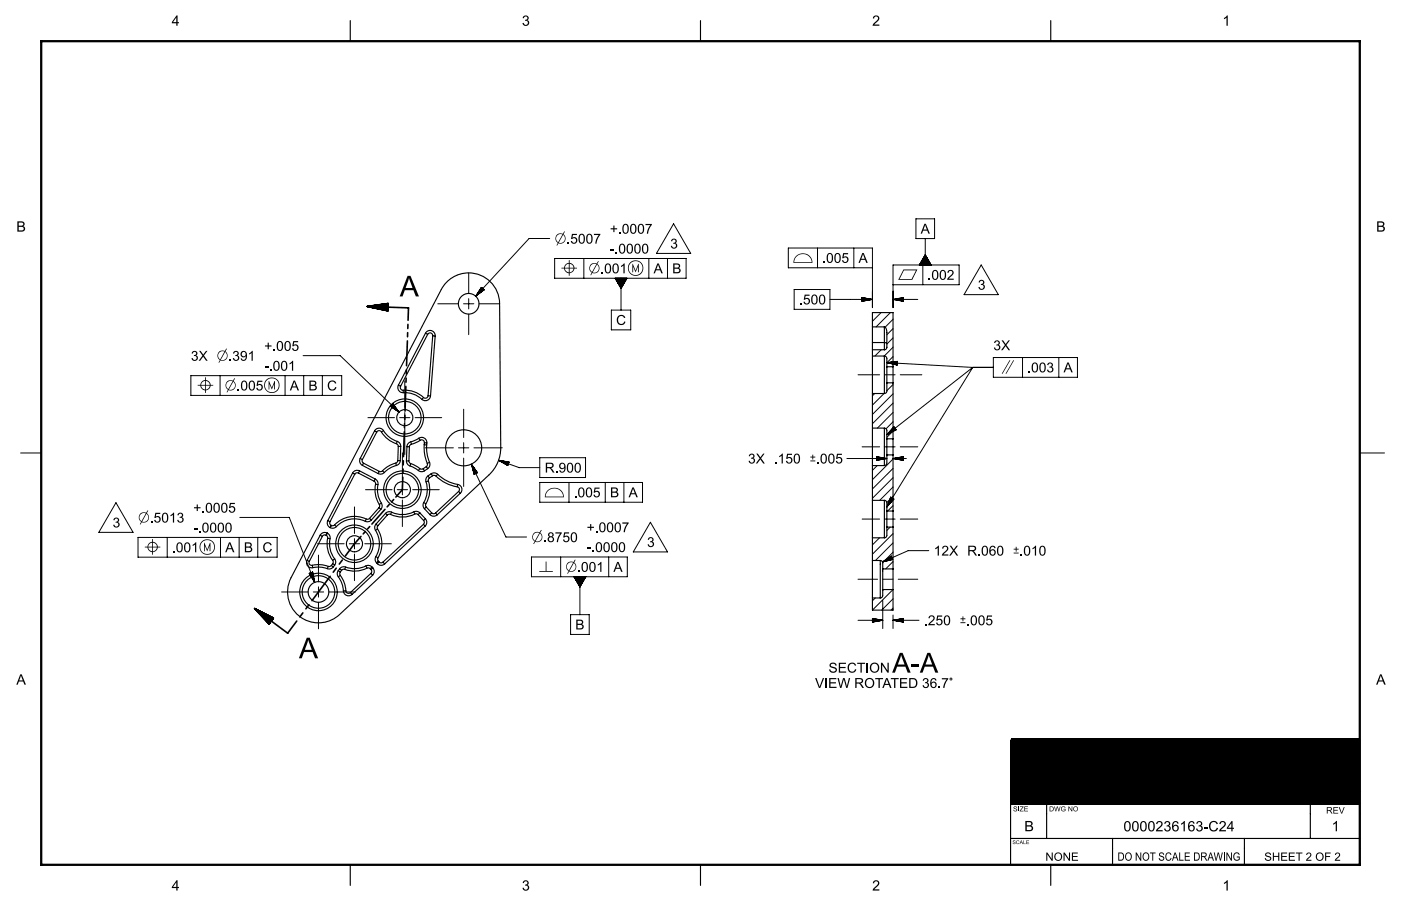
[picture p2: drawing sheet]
<svg xmlns="http://www.w3.org/2000/svg" width="432mm" height="279mm" viewBox="0 0 432 279" stroke-linecap="round" stroke-linejoin="round" font-family="sans-serif">
<g fill="none" stroke="#000" stroke-width=".35">
<path d="M107.9 6.3v6.4M215.9 6.3v6.4M323.8 6.3v6.4M137.9 86.8a9.5 9.5 0 0 1 10.3-1.9 9.5 9.5 0 0 1 5.8 8.7l.3 44.4a11.4 11.4 0 0 1-3.6 8.5l-46 43a9.5 9.5 0 0 1-12.3 .6 9.5 9.5 0 0 1-2.7-11.9l46.3-88.9zM122.8 118.8l.7 .3M122.8 118.8a1.59 1.59 0 0 0 1.5 2.3M123.5 119.1a.83 .83 0 0 0 .7 1.2M131.1 102.8l.7 .3M131.1 102.8l-8.3 16M131.1 102.8a1.59 1.59 0 0 1 1.9-.8 1.59 1.59 0 0 1 1.1 1.6M131.8 103.1l-8.3 16M131.8 103.1a.83 .83 0 0 1 1-.4 .83 .83 0 0 1 .6 .9"/>
<path d="M133.4 103.6h.7M133.4 103.6l-1.5 18.4M134.1 103.6l-1.4 18.5M268.9 109.8v11.6M268.9 105.6v2.3M268.9 105.6v-9.2h6.3v16.7M268.9 107.9v1.9M268.9 107.9h3.7M268.9 109.8h3.7M268.9 100.8h3.7M268.9 105.6h3.7M272.6 109.8h.1"/>
<path d="M272.6 109.8v11.6M272.6 105.6l.7 .4M272.6 105.6v2.3M272.6 100.8l.6 .7 .1 1.1v4.6l-.2 .5-.5 .2M272.6 100.8v4.8M272.6 109.8l.7 .5v2.8M273.3 118.1v2.8l-.7 .5M273.3 113.1v5M273.3 113.1h.1M273.3 118.1h1.9M273.3 113.1h1.9M275.2 113.1v5"/>
<path d="M275.2 118.1v17.2M115.4 132.9l.7 .3M115.4 132.9l-4.4 8.5M116.1 133.2l-4.4 8.5M117.6 133.2a8.4 8.4 0 0 0 4.6 3.6M117.6 133.2a.83 .83 0 0 0-1.5 0M118.2 132.8a7.7 7.7 0 0 0 4.2 3.3M118.2 132.8a1.59 1.59 0 0 0-2.8 .1M118.2 132.8l-.6 .4M122.2 136.8l.4 .4 .2 .5M122.4 136.1l-.2 .7M122.4 136.1l.9 .8 .2 .8"/>
<path d="M122.8 137.7h.7M122.8 137.7l-.2 4.3M123.5 137.7l-.1 4.4M124.2 120.3l.1 .8M124.2 120.3a8.4 8.4 0 0 1 6.3 2.3M124.3 121.1a7.6 7.6 0 0 1 5.7 2M125.4 137.7l.8 .1M125.4 137.7l-.1 4.4M126.2 137.8l-.2 4.4M126.6 136.3l-.9 .7-.3 .7M126.6 136.3l.2 .7M126.8 137l-.4 .3-.2 .5"/>
<path d="M129.1 135.2l.4 .6M129.1 135.2l-2.5 1.1M129.1 135.2a1.59 1.59 0 0 1 1.7-.1 1.59 1.59 0 0 1 .8 1.5M129.5 135.8l-2.7 1.2M129.5 135.8l.5-.2a.83 .83 0 0 1 .8 .9M130.5 122.6l-.5 .5M130.7 137.2h.8M130.7 137.2a12.2 12.2 0 0 0 1 5.7M130.8 136.5l.8 .1M130.8 136.5l-.1 .7M131.5 137.2a11.4 11.4 0 0 0 .9 5.4M131.6 136.6l-.1 .6"/>
<path d="M131.9 122l.8 .1M131.9 122l-.2 .5a.83 .83 0 0 1-1.2 .1M132.7 122.1a1.59 1.59 0 0 1-1 1.4 1.59 1.59 0 0 1-1.7-.4M268.9 132v11.6M268.9 121.4v10.6M268.9 121.4h3.7M268.9 132h3.7M272.6 132v11.6M272.6 132l.7 .5v2.8M273.3 135.3v5M273.3 135.3h1.9M275.2 135.3v5"/>
<path d="M108.7 145.9l.6 .3M108.7 145.9l-7.7 14.6M109.3 146.2l-7.6 14.7M110.5 145.9l4.8 2.5M110.5 145.9a.83 .83 0 0 0-1.2 .3M110.8 145.2a1.59 1.59 0 0 0-2.1 .7M110.8 145.2l-.3 .7M110.8 145.2l4.9 2.5M111 141.4l.7 .3M111 141.4a1.59 1.59 0 0 0 .7 2.1M111.7 143.5l4.9 2.5M111.7 141.7a.83 .83 0 0 0 .3 1.1"/>
<path d="M112 142.8l-.3 .7M112 142.8l4.9 2.6M113.9 159.9l-.5 .2h-.5M113.9 159.9l.5 .5M115.3 148.4l.4 .4v.5M115.7 147.7l-.4 .7M115.7 147.7l.6 .6 .2 1.2M115.7 149.3a8.4 8.4 0 0 0 1.2 6.3M115.7 149.3l.8 .2M116.5 149.5a7.7 7.7 0 0 0 1 5.6M116.8 156.6l.6 .5M116.8 156.6l-2.9 3.3"/>
<path d="M116.9 155.6l.1 .5-.2 .5M116.9 145.4l-.3 .6M117.4 157.1l-3 3.3M117.5 155.1l.3 1.2-.4 .8M117.5 155.1l-.6 .5M117.9 145.2l.5 .5M117.9 145.2l-.5 .3-.5-.1M118.4 145.7l-.7 .5-1.1-.2M118.8 158.3l.6 .5M118.8 158.3l-2.9 3.3M119.4 158.8l-3 3.4M120.4 158.6h-.6l-.4 .2"/>
<path d="M120.7 157.9l-.3 .7M120.7 157.9h-1.2l-.7 .4M122 142.8l.2 .8M122 142.8l-1.9 .8-2.2 1.6M122.2 143.6l-2.3 .9-1.5 1.2M122.6 142l.8 .1M122.6 142l-.2 .5-.4 .3M123.4 142.1l-.5 1.1-.7 .4M125.3 142.1l.2 .8 .9 .8M125.3 142.1l.7 .1M126 142.2l.2 .5 .4 .3M126.4 143.7l2.5 1.4"/>
<path d="M126.6 143l1.5 .6 1.3 .9M126.6 143l-.2 .7M127.5 157.8a7.7 7.7 0 0 1-6.8 .1M127.5 157.8l1.2-.1 .7 .5M127.5 157.8l.4 .7M127.9 158.5a8.4 8.4 0 0 1-7.5 .1M127.9 158.5l.5-.1 .5 .3M128.9 158.7l1.7 1.8M128.9 145.1l.8 .3 1.1-.2M129.4 158.2l-.5 .5M129.4 158.2l1.7 1.8M129.4 144.5l-.5 .6"/>
<path d="M129.4 144.5l.5 .2 .5-.1M130.4 144.6l.4 .6M130.6 155l.7 .4M130.6 155l-.2 .8 .4 1.1M130.8 156.9l1.7 1.8M131.1 160a1.59 1.59 0 0 1-.1 2.2M131.1 160l-.5 .5M131.3 155.4l-.2 .5 .3 .5M131.3 148.6a7.7 7.7 0 0 1-.7 6.4M131.4 156.4l-.6 .5M131.4 156.4l1.7 1.8M131.4 143.9l.4 .6"/>
<path d="M131.4 143.9l-1 .7M131.7 142.9v.5l-.3 .5M131.8 144.5l-1 .7M131.9 146.8l-.6 1v.8M131.9 146.8l.4 .6M132 148.3l-.7 .3M132 148.3a8.4 8.4 0 0 1-.7 7.1M132.3 147.4l-.3 .4v.5M132.4 142.6a1.59 1.59 0 0 1-.6 1.9M132.4 142.6l-.7 .3M132.5 158.7a1.59 1.59 0 0 0 2.2 .1M132.9 146.1a1.59 1.59 0 0 1 2 .2"/>
<path d="M132.9 146.1l.4 .6M132.9 146.1l-1 .7M133.1 158.2l-.6 .5M133.1 158.2a.83 .83 0 0 0 1.1 0M133.3 146.7l-1 .7M133.3 146.7l.6-.1 .5 .2M134.2 158.2l.5 .6M134.4 146.8a12.2 12.2 0 0 0 6.5 3.3M134.9 146.3a11.4 11.4 0 0 0 6.1 3.1M134.9 146.3l-.5 .5M140.9 150.1l.5 .3a.83 .83 0 0 1 0 1.2M141 149.4l-.1 .7"/>
<path d="M141 149.4a1.59 1.59 0 0 1 1.3 1.1 1.59 1.59 0 0 1-.4 1.6M141.4 151.6l.5 .5M141.4 151.6l-7.2 6.6M141.9 152.1l-7.2 6.7M268.9 154.3v11.6M268.9 143.6v10.7M268.9 143.6h3.7M268.9 154.3h3.7M272.6 154.3v11.6M272.6 154.3l.7 .5v2.8M273.3 140.3v2.8l-.7 .5M273.3 157.6v5"/>
<path d="M273.3 140.3h1.9M273.3 157.6h1.9M275.2 157.6v5M275.2 140.3v17.3M94.7 172.8l.6 .3M94.7 172.8a1.59 1.59 0 0 0 .1 1.7 1.59 1.59 0 0 0 1.6 .6M95.3 173.1a.83 .83 0 0 0 .1 .9 .83 .83 0 0 0 .8 .3M96.2 174.3l.2 .8M96.2 174.3l2.2-.2 2.8 .6M96.4 175.1l2.6-.2 1.9 .5M98.7 165l.7 .4M98.7 165l-4 7.8"/>
<path d="M99.4 165.4l-4.1 7.7M100.5 165a.83 .83 0 0 0-1.1 .4M100.5 165l.1 .1M100.6 165.1l.3 .4 .1 .5M100.8 164.4a1.59 1.59 0 0 0-2.1 .6M100.8 164.4l-.3 .6M100.8 164.4h.1M100.9 164.4l-.3 .7M100.9 164.4l.6 .6 .2 1.1M101 166l.7 .1M101 166a8.4 8.4 0 0 0 1.5 6.8M101 160.5l.7 .4"/>
<path d="M101 160.5a1.59 1.59 0 0 0 .7 2.2M101.2 174.7l-.3 .7M101.7 162.7h.1M101.7 160.9a.83 .83 0 0 0 .4 1.1M101.7 166.1a7.7 7.7 0 0 0 1.4 6.3M102.1 162l-.4 .7M102.1 162h.1M102.1 174.4l-.4 .3h-.5M102.1 174.4l.6 .4M102.1 162l-.3 .7M102.5 172.8l.2 .5-.2 .5M102.5 173.8l.7 .5"/>
<path d="M102.5 173.8l-.4 .6M102.7 174.8l-.6 .5-1.2 .1M103.1 161.9l.6 .5M103.1 161.9l-.4 .2-.6-.1M103.1 172.4l.4 .7-.3 1.2M103.1 172.4l-.6 .4M103.2 174.3l-.5 .5M103.7 162.4l-1.1 .5-.8-.2M104.3 176l-.3 1.1 .3 .8M104.3 176l.6 .4M104.3 177.9l1.2 2.4 .3 1.9M104.7 175.4l.6 .5"/>
<path d="M104.7 175.4l-.4 .6M104.9 176.4l-.2 .5 .2 .5M104.9 177.4l1.3 2.6 .4 2.2M104.9 177.4l-.6 .5M105.3 175.9l-.4 .5M106.2 175.6h-.5l-.4 .3M106.5 174.9l-.3 .7M106.5 174.9l-.8-.1-1 .6M112.6 160.8a7.7 7.7 0 0 0-8.9 1.6M112.8 174.5a7.7 7.7 0 0 1-6.3 .4M112.8 174.5l1.2-.1 .6 .5M112.8 174.5l.3 .7"/>
<path d="M112.9 160.1a8.4 8.4 0 0 0-9.8 1.8M112.9 160.1l-.3 .7M113.1 175.2a8.4 8.4 0 0 1-6.9 .4M113.1 175.2l.5-.1 .5 .3M114.1 175.4l.3 .3M114.3 176.8l.5 .6M114.3 176.8l-6.3 6M114.4 175.7a.83 .83 0 0 1-.1 1.1M114.4 160.4l-1 .5-.8-.1M114.6 174.9l-.5 .5M114.6 174.9l.3 .2M114.8 177.4l-6.3 5.9"/>
<path d="M114.9 175.1a1.59 1.59 0 0 1-.1 2.3M114.9 175.1l-.5 .6M115.7 163.6a7.7 7.7 0 0 1 .1 8M115.8 171.6l-.2 .8 .4 1.2M115.8 171.6l.7 .4M115.9 161.6l.5 .6M115.9 161.6l-.4 1.2 .2 .8M116 173.6l.3 .2M116.3 173.8a1.59 1.59 0 0 0 2.3 .1M116.4 163.1l-.7 .5M116.4 163.1a8.4 8.4 0 0 1 .1 8.9M116.4 162.2l-.2 .4 .2 .5"/>
<path d="M116.5 172l-.1 .6 .2 .4M116.6 173l-.6 .6M116.6 173l.3 .3M116.9 173.3a.83 .83 0 0 0 1.1 .1M116.9 173.3l-.6 .5M118 173.4l.6 .5M130.5 161.7l.5 .5M130.5 161.7l-12.5 11.7M130.6 160.5a.83 .83 0 0 1-.1 1.2M131 162.2l-12.4 11.7M268.9 172.8v11.6M268.9 165.9h3.7"/>
<path d="M268.9 172.8h2.4M268.9 165.9v6.9M271.3 172.8v11.6M271.3 172.8l.7 .5 .1 2.1M272.1 175.4v6.4M272.1 175.4h3.1M273.3 162.6v2.8l-.7 .5M273.3 162.6h1.9M275.2 175.4v6.4M275.2 162.6v12.8M105.8 182.2a1.59 1.59 0 0 0 1 1.4 1.59 1.59 0 0 0 1.7-.3M106.6 182.2h-.8"/>
<path d="M106.6 182.2a.83 .83 0 0 0 .5 .7 .83 .83 0 0 0 .9-.1M108 182.8l.5 .5M268.9 184.4h2.4M272.1 181.8l-.1 2.1-.7 .5M272.1 181.8h3.1M275.2 181.8v6.4h-6.3v-3.8M311.5 228.2v38.5h107.6v-38.5h-.3M311.5 258.6h107.6M322.6 248.2v10.4M342.9 258.6v8.1M383.5 258.6v8.1M403.9 248.2v10.4"/>
<path d="M418.8 247.9h.3M107.9 266.7v6.3M215.9 266.7v6.3M323.8 266.7v6.3"/>
<circle cx="144.5" cy="93.7" r="3.2"/>
<circle cx="124.8" cy="128.8" r="5.8"/>
<circle cx="124.8" cy="128.8" r="2.48"/>
<circle cx="124.8" cy="128.8" r="5"/>
<circle cx="142.9" cy="138.1" r="5.6"/>
<circle cx="124" cy="151" r="5.8"/>
<circle cx="124" cy="151" r="5"/>
<circle cx="124" cy="151" r="2.48"/>
<circle cx="109.3" cy="167.7" r="5.8"/>
<circle cx="109.3" cy="167.7" r="5"/>
<circle cx="109.3" cy="167.7" r="2.48"/>
<circle cx="98.2" cy="182.6" r="5.8"/>
<circle cx="98.2" cy="182.6" r="3.2"/>
<circle cx="98.2" cy="182.6" r="5"/>
</g>
<g fill="none" stroke="#000" stroke-width=".31">
<path d="M169.4 73.6h-6.3l-16.5 17.7M170.9 79.7h40.6v6.1h-40.6zM179.9 79.7v6.1M200 79.7v6.1M205.7 79.7v6.1M207.6 69l5.3 9.2h-10.6zM252 76.5v6.1M263.2 76.5v6.1M282.3 67.5h5.7v6.1h-5.7zM284.4 80v1.7M284.4 79.9v7.9M284.5 79.7v2"/>
<path d="M284.6 79.6v2.1M284.7 79.4v2.3M284.7 79.3v2.4M284.8 79.2v2.5M284.9 79.1v2.6M285 78.9v2.8M285 78.8v2.9M285.1 78.6v3.1M285.2 73.6v8.1M285.2 78.6v3.1M285.3 78.8v2.9M285.4 78.9v2.8"/>
<path d="M285.5 79.1v2.6M285.5 79.2v2.5M285.6 79.3v2.4M285.7 79.4v2.3M285.8 79.6v2.1M285.8 79.7v2M285.9 79.9v1.8M286 80v1.7M134.9 93.7h6.4M142.9 93.7h3.1M144.5 84.2v6.3M144.5 92.1v3.2"/>
<path d="M144.5 96.9v6.3M147.6 93.7h6.4M148.2 88.9l.2-.2-.5 .7M148.4 88.6l.8 .8M148.4 88.6l-1.8 2.7M148.4 88.6h.1M148.5 88.8l-.9 1.1M148.6 88.8l-1.2 1.3M148.6 88.9l-1.5 1.7M148.7 88.9l-1.8 2M148.7 89l-2.1 2.3M148.8 89.1l-1.7 1.9"/>
<path d="M148.9 89.2l-1.4 1.4M149 89.2l-1.2 1.3M149 89.3l-.8 .8M149.1 89.3l-.6 .6M149.1 89.4l-.2 .2M149.2 89.4h.1M149.2 89.4l-2.6 1.9M188.4 95.6h6v6.1h-6zM189.6 85.8h.1M189.6 85.8v.1M189.7 85.8v.3M189.8 85.8v.4"/>
<path d="M189.8 85.8l.1 .5M189.9 85.8v.6M190 85.8v.8M190.1 85.8v.9M190.1 85.8l.1 1.1M190.2 85.8v1.2M190.3 85.8v1.3M190.4 85.8v1.4M190.4 85.8l.1 1.6M190.5 85.8v1.7M190.6 85.8v1.9M190.7 85.8v2"/>
<path d="M190.7 85.8l.1 2.1M190.9 85.8v2.2M190.9 85.8l.1 2.4M191 85.8v2.5M191.1 85.8v2.7M191.2 85.8v2.7M191.2 85.8l.1 2.9M191.3 85.8v3M191.4 85.8v9.8M191.5 85.8v3.1M191.6 85.8v2.9M191.7 85.8l-.1 2.8"/>
<path d="M191.7 85.8v2.7M191.8 85.8v2.6M191.9 85.8v2.4M192 85.8l-.1 2.3M192 85.8v2.1M192.1 85.8v2M192.2 85.8v1.9M192.3 85.8l-.1 1.8M192.3 85.8v1.6M192.4 85.8v1.5M192.5 85.8v1.3M192.6 85.8l-.1 1.3"/>
<path d="M192.6 85.8v1.1M192.7 85.8v1M192.8 85.8v.8M192.9 85.8l-.1 .7M192.9 85.8v.5M193 85.8v.5M193.1 85.8v.3M193.2 85.8l-.1 .2M193.2 85.8h.1M244.8 89.3h11v6.1h-11zM255.8 92.3h13.1M265.7 92.5h2"/>
<path d="M265.7 92.4h2.9M265.7 91.8h.1M265.7 91.8l.6 .1M265.7 91.9h.9M265.7 92h1.5M265.7 92.1h1.8M265.7 92.1l2.3 .1M265.7 92.2h2.6M265.7 91.8l3.2 .5M265.7 91.8v1.1M265.7 92.9h.1M265.7 92.8h.3"/>
<path d="M265.7 92.7h1.2M266.6 92.7l-.9 .1M267.5 92.6h-1.8M268.3 92.4l-2.6 .1M268.9 82.6h-25.9v-6.1h25.9v18.4M268.9 92.3l-3.2 .6M271.6 96.4l-2.7 2.7M274.4 96.4l-4.4 4.4M275.2 92.3h7.7M275.2 87.8h20.4v-6.1h-20.4v13.2M275.2 92.3l3.2 .6M275.2 98.5l-2.4 2.5"/>
<path d="M275.5 92.4h2.9M275.8 92.4h2.6M275.8 92.2h2.6M276.1 92.2h2.3M276.4 92.5h2M276.7 92.6h1.7M276.7 92.1h1.7M277 92h1.4M277.3 92.7h1.1M277.5 92.7h.9M277.5 91.9h.9M277.8 91.9h.6"/>
<path d="M278.1 92.8h.3M278.4 92.9h.1M278.4 91.8h.1M278.4 91.8v1.1M278.4 91.8l-3.2 .5M283.3 81.7h.1M283.4 81.6v.1M283.5 81.4v.3M283.6 81.2v.5M283.7 81.1v.6M283.8 80.9v.8M283.9 80.8v.9"/>
<path d="M284 80.7v1M284 80.6v1.1M284.1 80.4v1.3M284.2 80.3v1.4M284.3 80.1v1.6M286.1 80.1v1.6M286.1 80.2v1.5M286.2 80.4v1.3M286.3 80.5v1.2M286.4 80.7v1M286.5 80.9v.8M286.6 81.1v.6"/>
<path d="M286.7 81.2v.5M286.8 81.4v.3M287 81.6v.1M287 81.7h.1M302.4 81.7l5.3 9.2h-10.6zM58.8 115.8h46.5v6.1h-46.5zM67.8 115.8v6.1M87.9 115.8v6.1M93.4 109.7h11.5l18.1 17.4M93.6 115.8v6.1M99.3 115.8v6.1M124.8 117.4v8.2"/>
<path d="M264.4 115.6h6.7M271.6 107.9l-1.9 1.9M272.7 115.6h3.2M273.3 111.8l26.5 1.5M273.3 111.8l3.2 .8M273.3 111.8l3.2 .3M273.9 112l2.6 .1M273.9 111.8l2.6 .1M274.2 112l2.3 .2M274.5 111.7l2 .1M274.8 112.2l1.7 .2-1.2-.1M274.8 111.7l1.7 .1"/>
<path d="M275.2 118.6l-1.9 1.9M275.2 112.8l-.2 .3M275.2 110l-1.9 1.9M275.2 107.1l-2.7 2.7M275.2 104.2l-1.9 1.9M275.2 101.3l-1.9 1.9M275.4 111.6l1.1 .1M275.6 112.4l.9 .1h-.3M275.7 111.6h.8M276.2 111.5h.3M276.5 112.6h.1M276.5 111.4h.1"/>
<path d="M276.5 111.4v1.2M276.5 111.4l-3.2 .4M277.5 115.6h6.6M299.8 113.3h6.4M299.8 113.3l-26.5 20.8M299.8 113.3l-26.5 43M306.2 110.3h25.9v6.1h-25.9zM315.1 110.3v6.1M326.3 110.3v6.1M6.4 139.7h6.3M113.4 128.8h8.2M120.3 125.3l2.7 1.8"/>
<path d="M120.3 125.3h.1M120.3 125.2l.5 .4M120.4 125.2l.6 .6M120.4 125.1l1.1 1M120.6 125l1.9 1.8M120.8 124.7l1.5 1.4M120.9 124.7l1.2 1.2M120.9 124.6l.9 .8M121 124.6l.6 .6M121 124.5l.2 .2M121.1 124.5h.1M121.1 124.5l1.9 2.6"/>
<path d="M121.1 124.5l-.8 .8M121.8 126.3l-1.3-1.2 1.7 1.5M122.6 126.6l-1.8-1.8 2 2M123.2 128.8h3.2M124 139.6v8.2M124.8 127.2v3.2M124.8 132v8.2M127.9 128.8h8.2M131 138.1h8.7M141.3 138.1h3.2M142.9 126.2v8.7M142.9 136.5v3.2"/>
<path d="M146.1 138.1h8.7M265.7 137.8h5.4M269.6 121.4l-.7 .7M272.5 121.4l-3.6 3.5M272.7 137.8h3.2M274.7 132.5l.9-.7-1.1 .9M274.9 133.2l1.1-.9-1.6 1.2M275.2 133l-1.9 1.9M275.2 130.1l-2.1 2.1M275.2 127.2l-4.8 4.8M275.2 124.3l-6.3 6.4M275.2 121.5l-6.3 6.3"/>
<path d="M275.5 131.7l.7 .8M275.5 131.7l-2.2 2.4M275.5 131.7h.1M275.6 131.7l-.5 .4M275.7 131.9l-1.6 1.3M275.7 132l-1.8 1.4M275.8 132.1l-2.3 1.7M275.9 132.2l-2.3 1.7M275.9 132.2l-1.8 1.4M276.1 132.4l-1 .7M276.1 132.5l-.4 .3M276.1 132.5l-.2 .2"/>
<path d="M276.2 132.5h.1M276.2 132.5l-2.9 1.6M277.5 137.8h5.4M419.1 139.7h7.6M35.7 155l5.3 9.2h-10.5zM73.9 159.6h15.3l7.8 20M109.3 156.3v8.2M112.7 151h8.1M122.4 151h3.2M124 149.4v3.2M124 154.2v8.2M127.2 151h8.2"/>
<path d="M142.9 141.3v8.7M145.3 143.1l10.6 22.5h6.4M145.3 143.1l.8 3.1M145.3 143.1l1.8 2.7M145.4 143.4l1.2 2.6M145.4 143.7l1.1 2.3M145.6 144.3l.9 1.8M145.6 143.6l1.1 2.4M145.7 144.5l.7 1.6M145.8 143.8l1 2.1M145.8 145.1l.5 1M145.9 145.4l.3 .8"/>
<path d="M146.1 145.9l.1 .3M146.1 144.3l.8 1.6M146.1 146.2h.1M146.3 144.6l.6 1.3M146.6 145l.4 .8M146.8 145.3l.3 .5M147.1 145.8h.1M147.1 145.8l-1 .4M153.7 141.9l6.3 2.3h6.4M153.7 141.9l2.8 1.6M153.7 141.9l3.1 .6M154 142l2.7 1"/>
<path d="M154.2 142.2l2.4 .9M154.2 142l2.5 .9M154.4 142.4l2.2 .8M154.8 142.1l1.9 .7M154.9 142.7l1.7 .6M155.1 142.2l1.6 .6M155.2 142.8l1.4 .5M155.7 142.3l1.1 .4M155.7 143.1l.8 .3M156 143.2l.5 .3M156 142.3l.8 .2-.2-.1M156.5 143.5h.1"/>
<path d="M156.8 142.5h.1M156.8 142.5l-.3 1M166.4 141.2h14.1v6.1h-14.1zM166.4 148.8h31.6v6.1h-31.6zM175.4 148.8v6.1M186.5 148.8v6.1M192.3 148.8v6.1M261 141.4h12.3M270.2 141.9h.5M270.2 141.7h1.4M270.2 141.6h2.3M270.2 140.8h.1"/>
<path d="M270.2 140.9h.5M270.2 141h.8M270.2 141l1.4 .1M270.2 141.2h1.7M270.2 141.2l2.3 .1M270.2 141.3h2.6M270.2 140.8l3.1 .6M270.2 140.8v1.2M270.4 143.6l-1.5 1.4M270.5 141.9l-.3 .1M271.3 141.8h-1.1M272.2 141.6l-2 .1"/>
<path d="M273 141.5h-2.8M273.3 141.4l-3.1 .6M273.7 140.3l-.4 .3M274 154.7l.7-1.2-.8 1.5M274.1 155.5l1.1-1.8-1.5 2.2M274.5 153.3l1 .6M274.5 153.3l-1.2 3M274.5 153.3h.1M274.6 153.4l-.3 .5M274.7 153.4l-.5 .8M274.8 153.5l-1.1 2M274.9 153.6l-1.3 2.2"/>
<path d="M275 153.7l-1.5 2.4M275.2 153.8l-.9 1.4M275.2 141.4h4.1M275.2 141.4l3.2 .6M275.2 155.9l-1.6 1.7M275.2 153.1l-1.9 1.9M275.2 150.2l-4.1 4.1M275.2 147.3l-6.3 6.4M275.2 144.4l-6.3 6.4M275.2 141.6l-6.3 6.3M275.3 153.8l-.6 1M275.4 153.9l-.5 .7"/>
<path d="M275.4 153.9l-.1 .2M275.5 153.9h.1M275.5 153.9l-2.2 2.4M275.5 141.5h2.9M275.8 141.3h2.6M276.1 141.6h2.3M276.1 141.3h2.3M276.4 141.6h2M276.7 141.2h1.7M277 141.7h1.4M277 141.1h1.4M277.3 141.8h1.1"/>
<path d="M277.5 141h.9M277.8 141.9h.6M277.8 140.9h.6M278.1 141.9h.3M278.4 140.8h.1M278.4 140.8v1.2M278.4 140.8l-3.2 .6M42.5 165.7h42.9v6.1h-42.9zM51.5 165.7v6.1M68 165.7v6.1M73.7 165.7v6.1M79.4 165.7v6.1"/>
<path d="M95.3 176.8l1.7 2.8M95.3 176.8h.1M95.4 176.8l.2 .5M95.5 176.8l.3 .8M95.5 176.8l.6 1.3M95.6 176.7l.6 1.6M95.7 176.7l.8 2.1M95.7 176.7l1 2.4M95.9 176.6l1 2.7M95.9 176.6l1 2.4M96 176.6l.8 1.8M96.1 176.5l.6 1.7"/>
<path d="M96.2 176.5l.4 1.1M96.3 176.5l.2 .8M96.3 176.4l.1 .3M96.4 176.4h.1M96.4 176.4l.6 3.2M96.4 176.4l-1.1 .4M97.9 167.7h8.2M98.2 171.2v8.2M107.7 167.7h3.1M109.3 166.1v3.2M109.3 170.9v8.2M112.4 167.7h8.2"/>
<path d="M163.8 171.8h29.5v6.1h-29.5zM172.8 171.8v6.1M176.9 177.9h.1M177 177.9v.2M177.1 177.9v.3M177.2 177.9v.4M177.2 177.9l.1 .6M177.3 177.9v.7M177.4 177.9v.9M177.5 177.9v.9M177.5 177.9l.1 1.1M177.6 177.9v1.2"/>
<path d="M177.7 177.9v1.4M177.8 177.9v1.5M177.8 177.9l.1 1.6M177.9 177.9v1.7M178 177.9v1.9M178.1 177.9v2M178.1 177.9l.1 2.2M178.2 177.9v2.3M178.3 177.9v2.4M178.4 177.9v2.5M178.4 177.9l.1 2.7M178.5 177.9v2.8"/>
<path d="M178.6 177.9v3M178.7 177.9v3.1M178.8 177.9l-.1 11.7M178.8 177.9v3M178.9 177.9v2.9M179 177.9v2.7M179.1 177.9l-.1 2.6M179.1 177.9v2.4M179.2 177.9v2.4M179.3 177.9v2.2M179.4 177.9l-.1 2.1M179.5 177.9l-.1 1.9"/>
<path d="M179.5 177.9v1.7M179.6 177.9v1.6M179.7 177.9v1.5M179.8 177.9l-.1 1.4M179.8 177.9v1.2M179.9 177.9v1.1M180 177.9v.9M180.1 177.9v.9M180.2 177.9v.7M180.3 177.9l-.1 .6M180.3 177.9v.4M180.4 177.9v.3"/>
<path d="M180.5 177.9v.2M180.6 177.9l-.1 .1M187.6 171.8v6.1M200.5 161.1l5.2 9.1h-10.5zM264.4 178.6h6.1M265.7 160.1h5.4M271.1 165.9l-2.2 2.1M272.1 178.6h3.1M272.7 160.1h3.2M273.7 172.9l1.3-.6-1.6 .7M274.4 162.6l-1.1 1M274.7 171.5l.4 1"/>
<path d="M274.7 171.5l-2.7 1.8M274.7 171.5h.1M274.7 171.6l-.3 .1M274.7 171.6l-.8 .4M274.8 171.7l-1.1 .5M274.8 171.8l-1.6 .7M274.8 171.8l-1.8 .9M274.8 171.9l-2.3 1.1M274.9 172l-2.7 1.1M274.9 172.1l-2.3 1.1M275 172.2l-2.1 .9M275.1 172.4l-.8 .3"/>
<path d="M275.1 172.5l-.5 .2M275.1 172.5h.1M275.1 172.5l-3.1 .8M275.2 173.2l-2.2 2.2M275.2 170.3l-3.1 3.2M275.2 167.4l-5.4 5.4M275.2 164.6l-6.3 6.3M276.8 178.6h6.1M277.5 160.1h5.4M286.3 169.8h-6.4l-7.9 3.5M86.8 182.6h8.2M96.6 182.6h3.1"/>
<path d="M98.2 181v3.1M98.2 185.7v8.2M101.3 182.6h8.2M175.9 189.6h5.7v6.1h-5.7zM264.4 191.3h7.7M268.9 191.8h.1M268.9 191.7h.9M268.9 191.5h1.7M268.9 191.4h2.6M268.9 190.7h.1M268.9 190.8h.3M268.9 190.8l.9 .1"/>
<path d="M268.9 190.9h1.2M268.9 191h1.7M268.9 191.1h2M268.9 191.1l2.6 .1M268.9 191.2h2.9M268.9 190.7l3.2 .6M268.9 190.7v1.1M269.5 191.7l-.6 .1M269.8 184.4l-.9 .9M270.3 191.6h-1.4M271.2 191.4l-2.3 .1M272.1 185.2v8.6"/>
<path d="M272.1 191.3l-3.2 .5M272.4 181.8l-.3 .3M275.2 181.8l-6.3 6.4M275.2 189.7v4.1M275.2 191.3h8.1M275.2 191.3l3.2 .5M275.2 187.6l-.6 .6M275.2 184.7l-3.4 3.5M275.5 191.2h2.9M275.8 191.4h2.6M275.8 191.2h2.6M276.1 191.4h2.3"/>
<path d="M276.4 191.1h2M276.7 191.5h1.7M276.7 191h1.7M277 191.6h1.4M277.3 190.9h1.1M277.5 191.7h.9M277.5 190.9h.9M277.8 191.7h.6M278.1 190.8h.3M278.4 191.8h.1M278.4 190.7h.1M278.4 190.7v1.1"/>
<path d="M278.4 190.7l-3.2 .6"/>
</g>
<g fill="none" stroke="#000" stroke-width=".5">
<path d="M113.2 94.5l12.7 .4-.1 3.9M113.2 94.5l6.3 1.3M113.5 94.6l6 .3-5.4-.2M113.5 94.5l6.1 .1M114.1 94.4l5.5 .2M114.4 94.8l5.1 .1M114.4 94.3l5.2 .2M114.9 94.9l4.6 .1M114.9 94.3l4.7 .1M115.2 94.9l4.3 .3-3.7-.1M115.2 94.2l4.4 .1M115.8 94.1l3.8 .2"/>
<path d="M116.1 95.1l3.4 .1M116.1 94.1l3.5 .1M116.6 95.2l2.9 .1M116.7 94l2.9 .1M116.9 95.3l2.6 .2-2-.1M117.3 93.9l2.3 .1M117.6 93.9l2 .1M117.8 95.5h1.7M118.1 93.8l1.5 .1M118.4 95.6h1.1M118.6 95.7l.9 .1h-.3M119.3 93.7h.3h-.6"/>
<path d="M119.5 95.8h.1M119.6 93.6h.1M119.6 93.8h-1.2M119.6 93.6l-.1 2.2M119.6 93.6l-6.4 .9M125.1 119.2l-.3 7.6M125.2 116.6l-.1 1.3M125.3 114.1l-.1 1.2M125.6 105.1l-.3 7.7M125.6 102.6v1.3M125.7 100v1.3M124.6 133.2l-.2 7.6"/>
<path d="M124.7 130.6v1.3M124.8 128.1l-.1 1.2M118.6 157.1l-4 4.5M120 155.6l-.7 .7M121.3 154l-.6 .8M124.1 147.2l-.1 3.8-2 2.3M124.2 144.6v1.3M124.3 142.1v1.3M101.8 177.7l-5.7 7.5M103.6 175.2l-.9 1.3M105.5 172.7l-.9 1.3M111.3 165.4l-4.9 6.1"/>
<path d="M112.6 163.9l-.7 .8M113.9 162.4l-.6 .7M78.5 187.7l10.2 7.6 2.8-3.8M78.5 187.7l4.4 4.7M78.5 187.7l5.7 2.9M78.5 187.7l5.1 3.8M78.9 188.1l4.6 3.5M79 187.9l4.6 3.5M79.3 188.5l4.2 3.1M79.5 188.7l3.9 3M79.5 188.2l4.2 3.1M79.8 188.3l4 2.9"/>
<path d="M79.9 189.2l3.5 2.6M80.1 189.4l3.2 2.4M80.3 188.6l3.5 2.6M80.5 189.8l2.8 2.1M80.6 188.7l3.2 2.4M80.7 190l2.5 2M81.1 190.5l2.1 1.5M81.1 189l2.8 2.1M81.3 190.7l1.8 1.4M81.4 189.1l2.5 1.9M81.7 191.1l1.4 1.1-1.2-.9M81.9 189.4l2.1 1.6"/>
<path d="M82.1 189.5l2 1.3-1.4-1M82.3 191.7l.7 .6M82.5 191.9l.5 .4M82.9 192.4h.1M82.9 189.9l1.2 .9M83.4 190.2l.8 .5M83.7 190.3l.5 .4M84.2 190.6h.1M84.2 190.6l-1.3 1.8M93.3 189l-.9 1.3M95.2 186.5l-.9 1.3"/>
</g>
<path d="M12.7 12.7h406.4v254h-406.4z" fill="none" stroke="#000" stroke-width=".7"/>
<path d="M311.7 227.6h107.3v20.4h-107.3z" fill="#000"/>
<g font-size="8.9">
<text x="123.2" y="91.4">A</text>
<text x="92.1" y="203">A</text>
</g>
<text font-size="8.5" x="275" y="207.4">A-A</text>
<g font-size="5">
<text x="173" y="84.3">⌖</text>
<text x="60.9" y="120.4">⌖</text>
<text x="44.6" y="170.3">⌖</text>
<text x="61.3" y="170.3">Ⓜ</text>
</g>
<g font-size="4.7">
<text x="170.9" y="75.1">⌀.5007</text>
<text x="181.4" y="84.3">⌀.001Ⓜ</text>
<text x="69.3" y="120.4">⌀.005Ⓜ</text>
<text x="42.5" y="161.2">⌀.5013</text>
<text x="163.8" y="167.2">⌀.8750</text>
<text x="174.3" y="176.3">⌀.001</text>
</g>
<text font-size="4.6" x="308.6" y="114.8">∥</text>
<g font-size="4.4">
<text x="52.9" y="7.9">4</text>
<text x="160.9" y="7.9">3</text>
<text x="268.8" y="7.9">2</text>
<text x="376.7" y="7.9">1</text>
<text x="5" y="71.4">B</text>
<text x="424.1" y="71.4">B</text>
<text x="5" y="211.1">A</text>
<text x="424.1" y="211.1">A</text>
<text x="315.7" y="256.4">B</text>
<text x="346.3" y="256.4">0000236163-C24</text>
<text x="410.4" y="256.4">1</text>
<text x="52.9" y="274.6">4</text>
<text x="160.9" y="274.6">3</text>
<text x="268.8" y="274.6">2</text>
<text x="376.7" y="274.6">1</text>
</g>
<g font-size="4.3">
<text x="188" y="72.1">+.0007</text>
<text x="206.6" y="76.6">3</text>
<text x="283.8" y="72.1">A</text>
<text x="188" y="78.2">-.0000</text>
<text x="253.4" y="81.1">.005</text>
<text x="264.6" y="81.1">A</text>
<text x="201.4" y="84.3">A</text>
<text x="207.2" y="84.3">B</text>
<text x="285.9" y="86.3">.002</text>
<text x="301.4" y="89.3">3</text>
<text x="246.3" y="93.9">.500</text>
<text x="189.9" y="100.2">C</text>
<text x="58.8" y="111.3">3X ⌀.391</text>
<text x="81.4" y="108.2">+.005</text>
<text x="306.2" y="108">3X</text>
<text x="81.4" y="114.3">-.001</text>
<text x="316.6" y="114.8">.003</text>
<text x="327.8" y="114.8">A</text>
<text x="89.3" y="120.4">A</text>
<text x="95.1" y="120.4">B</text>
<text x="100.8" y="120.4">C</text>
<text x="230.5" y="142.9">3X .150</text>
<text x="167.9" y="145.7">R.900</text>
<text x="176.8" y="153.4">.005</text>
<text x="188" y="153.4">B</text>
<text x="193.7" y="153.4">A</text>
<text x="59.6" y="158.1">+.0005</text>
<text x="34.7" y="162.7">3</text>
<text x="59.6" y="164.2">-.0000</text>
<text x="180.8" y="164.1">+.0007</text>
<text x="53" y="170.3">.001</text>
<text x="69.4" y="170.3">A</text>
<text x="75.1" y="170.3">B</text>
<text x="80.9" y="170.3">C</text>
<text x="180.8" y="170.2">-.0000</text>
<text x="199.4" y="168.7">3</text>
<text x="287.8" y="171.3">12X R.060</text>
<text x="189.1" y="176.3">A</text>
<text x="177.3" y="194.1">B</text>
<text x="284.8" y="192.8">.250</text>
<text x="255.3" y="207.4">SECTION</text>
<text x="251.2" y="212.2">VIEW ROTATED 36.7°</text>
</g>
<text font-size="4" x="276.7" y="86.3">⏥</text>
<text font-size="3.9" x="166.1" y="176.3">⟂</text>
<g font-size="3.8">
<text x="244.5" y="81.1">⌓</text>
<text x="249.5" y="142.9">±.005</text>
<text x="167.9" y="153.4">⌓</text>
<text x="312.2" y="171.3">±.010</text>
<text x="295.8" y="192.8">±.005</text>
</g>
<g font-size="3.5">
<text x="322.2" y="265.5">NONE</text>
<text x="344.4" y="265.4">DO NOT SCALE DRAWING</text>
<text x="389.7" y="265.5">SHEET 2 OF 2</text>
</g>
<text font-size="2.8" x="408.7" y="250.9">REV</text>
<g font-size="2.1">
<text x="312.2" y="250.2">SIZE</text>
<text x="323.3" y="250.2">DWG NO</text>
</g>
<text font-size="1.6" x="312" y="260.3">SCALE</text>
</svg>
